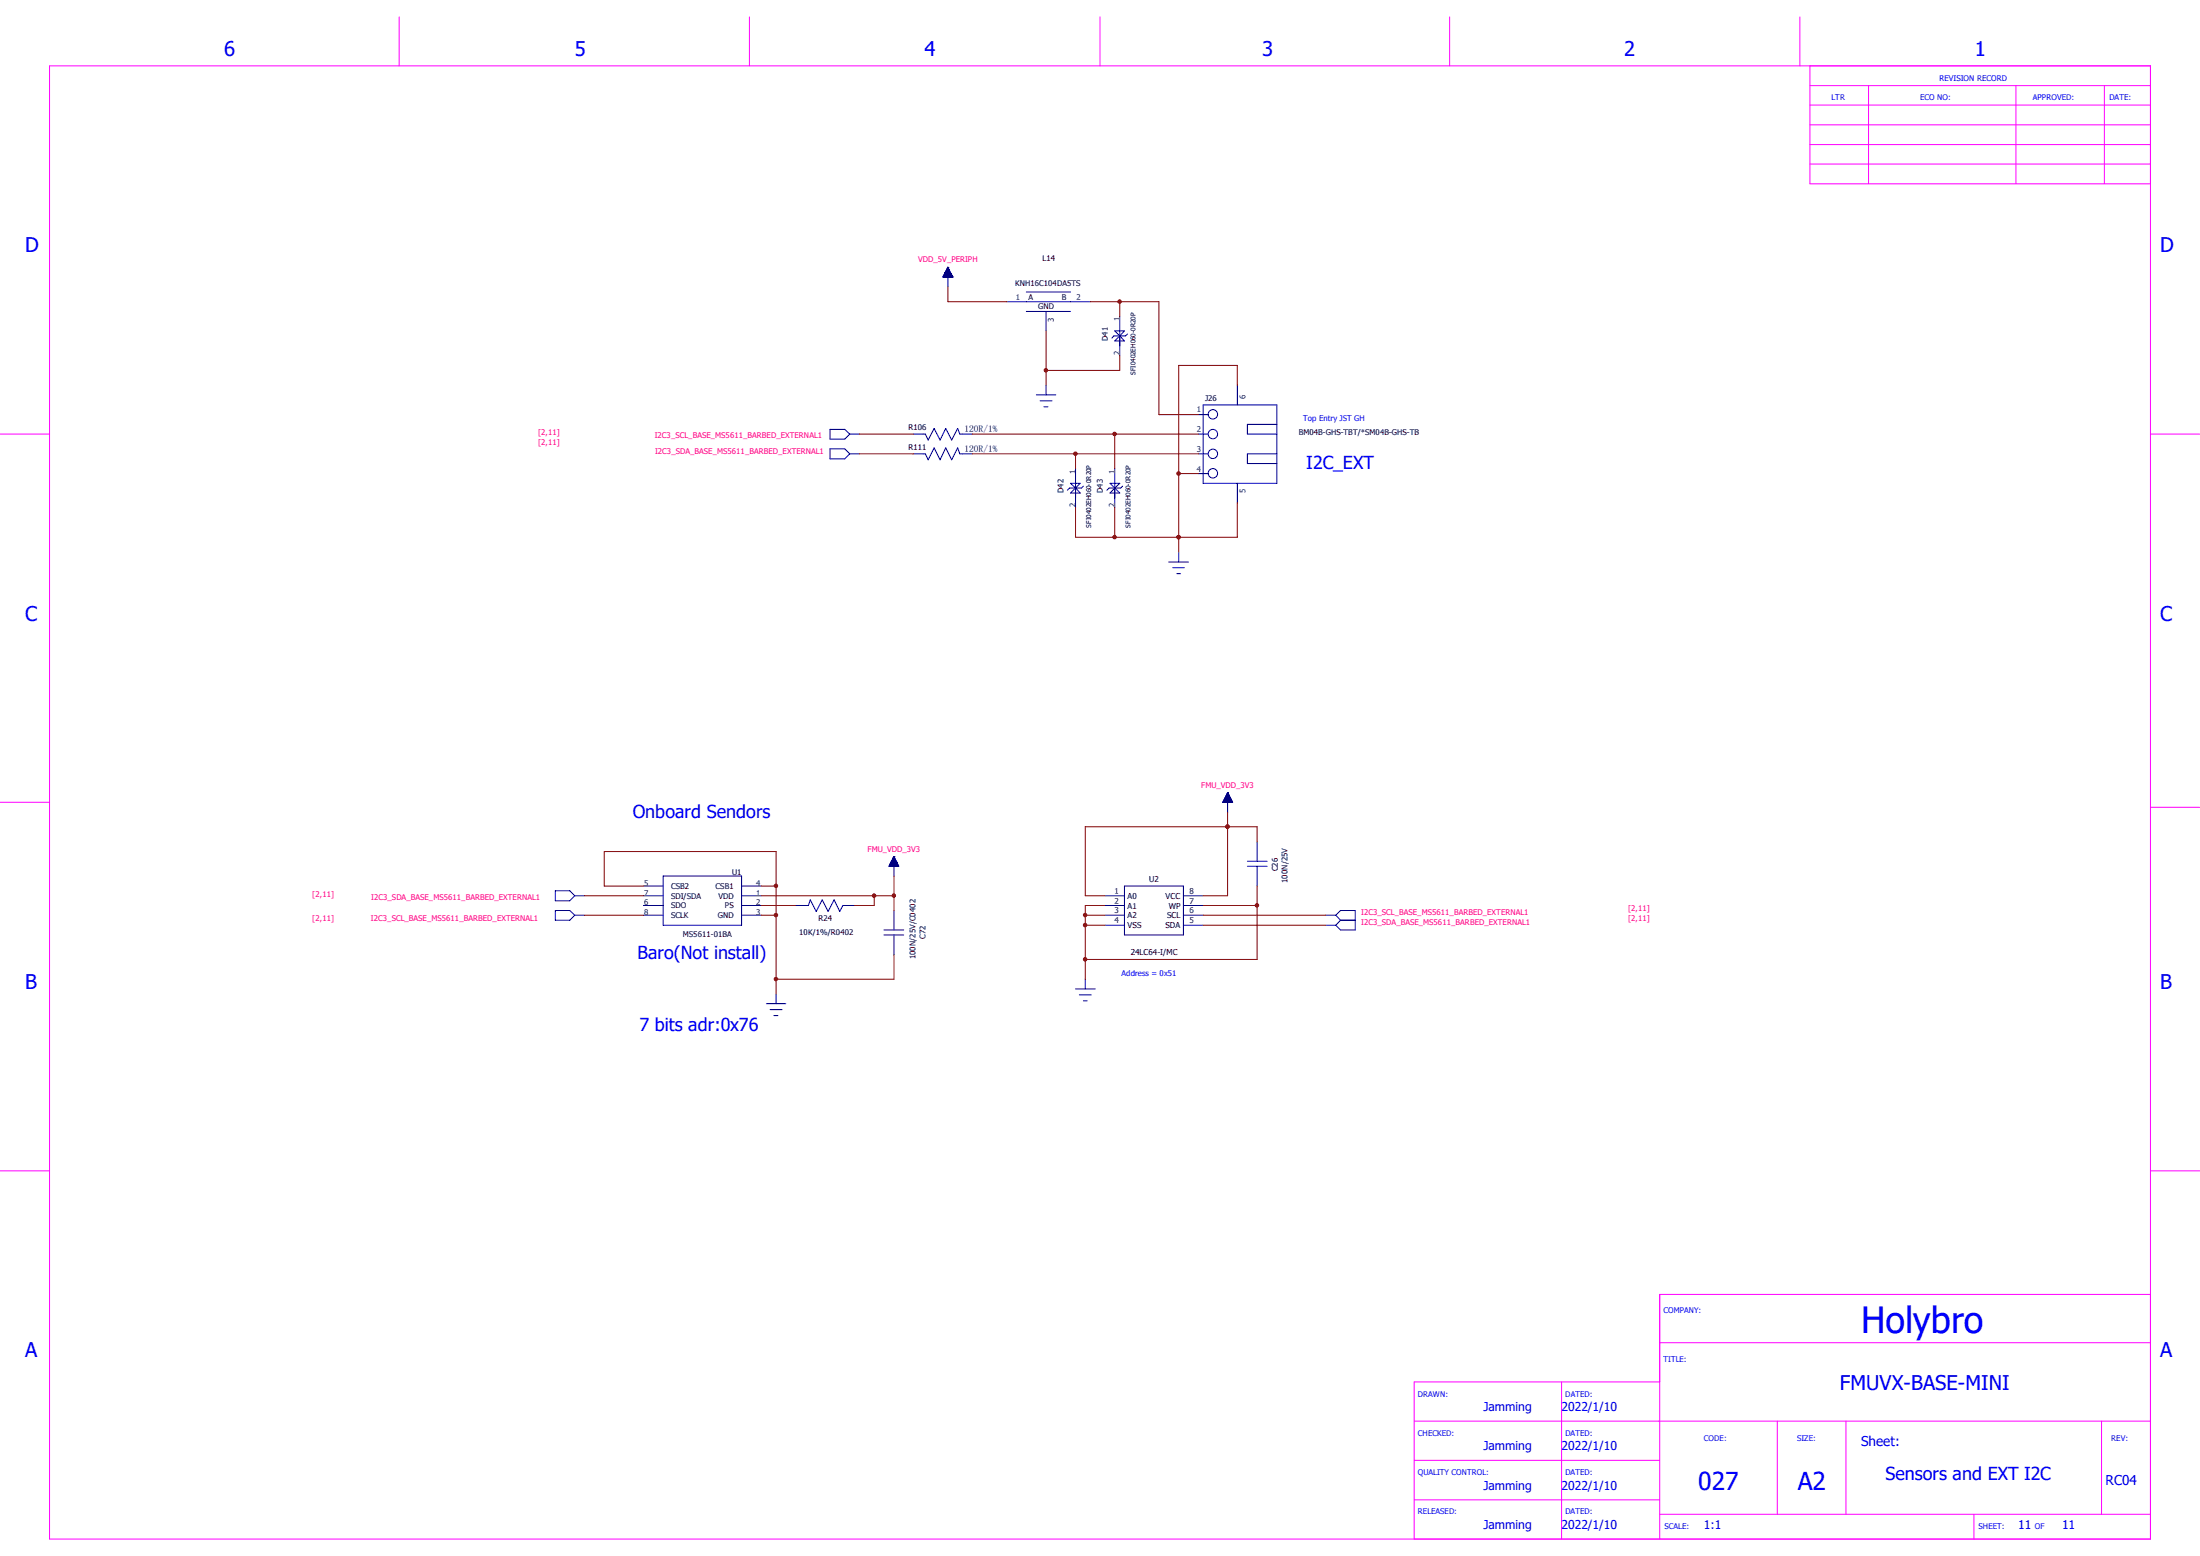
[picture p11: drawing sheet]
<svg xmlns="http://www.w3.org/2000/svg" width="297mm" height="210mm" viewBox="0 0 297 210" stroke-linecap="round" stroke-linejoin="round" font-family="sans-serif">
<g fill="none" stroke="#000080" stroke-width=".14">
<path d="M127.3 37.4h.1M127.3 37.4h1.3M127.3 37.3h1.3v.1M127.3 37.3v.1M127.4 37.3h1.2M127.4 37.2h1.1M127.5 37.1h1M127.5 37h.9v.4M127.5 37v.4M127.6 37h.8M127.6 36.9h.8v.5M127.6 36.8v.6"/>
<path d="M127.6 36.8h.7M127.6 36.7v.7M127.6 36.7h.7M127.7 36.7h.5v.7M127.7 36.6h.5M127.7 36.5v.9M127.8 36.5h.4v.9M127.8 36.5h.3M127.8 36.4h.3v1M127.8 36.3h.3M127.8 36.3v1.1M127.9 36.2h.2v1.2"/>
<path d="M127.9 36.2v1.2M127.9 36.2h.1M127.9 36.1v1.3M128 36.1h.1M128 36.1v2.6M128 36.1l-.7 1.3M128 36.1l.6 1.3M128.1 36.4h-.3v1M128.1 36.4v1M128.2 36.6h-.5v.8M128.3 36.7v.7M128.4 37h-.9v.4"/>
<path d="M128.5 37.2h-1.1v.2M128.5 37.1v.3M128.5 37.2v.2M128.6 37.4h.1M138.6 39.4h5.9M112.1 58h1.9l.7 .6-.7 .7h-1.9zM114.7 58.6h1.3M123.3 58.6h1.6l.4 .8 .8-1.6 .8 1.6 .8-1.6 .8 1.6 .8-1.6 .3 .8h1.7M135.9 40.7h11.3M138.6 42h5.9M139.9 53.3h2.6M140.4 54.1h1.6"/>
<path d="M140.9 54.9h.6M141.2 42v2.7M141.2 52v1.3M150.5 44.7h1.3l-.6 .6zM150.5 46l.7-.7 .6 .7zM151.2 42.7v5.3M152.2 45.1l-.3 .2h-1.5l-.3 .3M161.8 58.6h1.3M161.8 56h1.3M162.4 54.7h10v10.5h-10zM167 52v2.7M172.4 57.3h-4v1.3h4"/>
<path d="M112.1 60.6h1.9l.7 .7-.7 .6h-1.9zM114.7 61.3h1.3M123.3 61.3h1.6l.4 .8 .8-1.6 .8 1.6 .8-1.6 .8 1.6 .8-1.6 .3 .8h1.7M144.5 65.2l1.3 1.3h-1.3l1.3-1.3zM145.2 63.2v5.3M146.3 65.6l-.3 .3h-1.6l-.3 .3M149.9 65.2l1.3 1.3h-1.3l1.3-1.3zM150.5 63.2v5.3M151.6 65.6l-.3 .3h-1.6l-.3 .3M157.8 75.9h2.6M158.3 76.6h1.6M158.9 77.4h.5"/>
<path d="M159.1 74.5v1.4M161.8 61.3h1.3M161.8 63.9h1.3M167 65.2v2.7M172.4 61.3h-4v1.3h4M86.9 119.6h2.6M89.5 118.2h10.6v6.7h-10.6zM100.1 119.6h2.7M120.1 116.9h1.2M120.1 116.8h1.2M120.1 116.8h1.1M120.1 116.9v-.1h1.1v.1"/>
<path d="M120.1 116.9v-.2h1.1v.2M120.2 116.6h1M120.2 116.5v.4M120.2 116.5h.9M120.2 116.4v.5M120.3 116.4h.8M120.3 116.3h.7M120.3 116.3v.6M120.4 116.2h.5M120.4 116.1v.8M120.4 116.1h.5M120.5 116h.4v.9"/>
<path d="M120.5 116h.3M120.5 115.9v1M120.6 115.9h.2v1M120.6 115.8h.2M120.6 115.8v1.1M120.6 115.8h.1M120.6 115.7h.1M120.6 115.7v1.2M120.7 115.6h.1M120.7 115.6l-.7 1.3h1.3M120.7 115.6v2.6M120.7 115.6l.6 1.3"/>
<path d="M120.7 115.7v1.2M120.8 115.8v1.1M120.9 116h-.4v.9M120.9 116.1v.8M121 116.2h-.6v.7M121 116.2v.7M121.1 116.3v.6M121.1 116.4v.5M121.2 116.5v.4M151.8 119.6h8v6.6h-8zM165.1 108.3h1.3M165.1 108.2h1.3"/>
<path d="M165.1 108.2h1.2v.1M165.1 108.1v.2M165.2 108.1h1.1M165.2 108.3v-.3h1.1v.3M165.2 108h1M165.3 108.3v-.4h.9v.4M165.3 107.9h.9M165.3 107.8h.9v.5M165.3 107.8v.5M165.4 107.8h.8M165.4 107.7h.7v.6M165.4 107.7v.6"/>
<path d="M165.4 107.7h.7M165.4 107.6h.7v.7M165.4 107.6v.7M165.5 107.6h.5M165.5 107.5h.5v.8M165.5 107.5v.8M165.5 107.5h.5M165.5 107.4h.4v.9M165.5 107.4v.9M165.6 107.4h.3M165.6 107.3h.3v1M165.7 107.2h.2v1.1"/>
<path d="M165.7 107.1h.1v1.2M165.7 107v1.3M165.7 107h.1M165.7 107v2.6M165.7 107l-.6 1.3M165.7 107l.7 1.3h-1.3M165.8 107.1h-.1v1.2M165.9 107.2h-.3v1.1M168.4 116.9h2.7M168.4 116.2h2.7M169.7 113.6v2.6M169.7 116.9v2.7"/>
<path d="M75 122.9h1.9l.7 .6-.7 .7h-1.9zM75 120.2h1.9l.7 .7-.7 .7h-1.9zM77.6 120.9h1.3M77.6 123.5h1.3M86.9 120.9h2.6M86.9 122.2h2.6M86.9 123.5h2.6M100.1 120.9h2.7M100.1 122.2h2.7M100.1 123.5h2.7M103.5 135.5h2.6M104 136.3h1.6"/>
<path d="M104.5 137.1h.5M104.8 134.2v1.3M107.4 122.2h1.7l.3-.7 .8 1.5 .8-1.5 .8 1.5 .8-1.5 .8 1.5 .4-.8h1.6M119.3 126.2h2.7M119.3 125.5h2.7M120.7 122.9v2.6M120.7 126.2v2.7M145.2 133.5h2.7M145.7 134.3h1.6M146.3 135.1h.5M146.5 132.2v1.3M149.2 120.9h2.6"/>
<path d="M149.2 122.2h2.6M149.2 123.5h2.6M149.2 124.9h2.6M159.8 120.9h2.6M159.8 122.2h2.6M159.8 123.5h2.6M159.8 124.9h2.6M179 123.5h1.3M179 124.9h1.3M180.3 123.5l.7-.6h2v2.6h-2l-.7-.6M180.3 123.5l.7 .7M181 124.2h2"/>
<path d="M181 124.2l-.7 .7"/>
<circle cx="163.7" cy="55.9" r=".64"/>
<circle cx="163.7" cy="58.6" r=".64"/>
<circle cx="163.7" cy="63.9" r=".64"/>
<circle cx="163.7" cy="61.3" r=".64"/>
</g>
<g fill="none" stroke="#800000" stroke-width=".14">
<path d="M128 38.7v2h7.9M116 58.6h7.3M131.3 58.6h30.5M141.2 44.7v7.3M147.2 40.7h9.3v15.3h5.3M150.5 58.6v4.6M151.2 40.7v2M151.2 48v2h-10M167 52v-2.7h-7.9v25.2M116 61.3h7.3M131.3 61.3h30.5M145.2 61.3v1.9"/>
<path d="M150.5 68.5v4M159.1 72.5h.1M159.1 63.9h2.7M167 67.9v4.6h-21.8v-4M86.9 119.6h-5.3v-4.7h23.2v19.3M102.8 119.6h2M120.7 118.2v4.7M165.7 111.6h.1M165.7 109.6v11.3h-3.3M169.7 113.6v-2h-23.2v9.3h2.7M169.7 119.6v9.9h-23.2M78.9 120.9h8"/>
<path d="M78.9 123.5h8M102.8 120.9h17.9M102.8 122.2h4.6M102.8 123.5h2M118 120.9v1.3h-2.6M120.7 128.9v3.3h-15.9M146.5 124.9h2.7M146.5 123.5h2.7M149.2 122.2h-2.7v10M162.4 122.2h7.3M162.4 124.9h16.6M162.4 123.5h16.6"/>
</g>
<g fill="#800000" stroke="#800000" stroke-width=".14">
<circle cx="159.1" cy="63.9" r=".23"/>
<circle cx="151.2" cy="40.7" r=".23"/>
<circle cx="141.2" cy="50" r=".23"/>
<circle cx="150.5" cy="58.6" r=".23"/>
<circle cx="145.2" cy="61.2" r=".23"/>
<circle cx="159.1" cy="72.5" r=".23"/>
<circle cx="150.5" cy="72.5" r=".23"/>
<circle cx="146.5" cy="124.9" r=".23"/>
<circle cx="146.5" cy="123.5" r=".23"/>
<circle cx="146.5" cy="129.5" r=".23"/>
<circle cx="169.7" cy="122.2" r=".23"/>
<circle cx="165.7" cy="111.6" r=".23"/>
<circle cx="120.7" cy="120.9" r=".23"/>
<circle cx="118" cy="120.9" r=".23"/>
<circle cx="104.8" cy="119.6" r=".23"/>
<circle cx="104.8" cy="123.5" r=".23"/>
<circle cx="104.8" cy="132.1" r=".23"/>
</g>
<g fill="none" stroke="#f0f" stroke-width=".14">
<path d="M6.7 8.9h283.6v198.8h-283.6zM53.9 2.3v6.6M101.2 2.3v6.6M148.5 2.3v6.6M195.7 2.3v6.6M243 2.3v6.6M244.3 8.9v15.9h46M244.3 16.8h46M244.3 11.6h46M244.3 14.2h46M244.3 19.5h46M252.3 11.6v13.2"/>
<path d="M272.2 11.6v13.2M284.1 11.6v13.2M244.3 22.1h46M0 58.6h6.7M290.3 58.6h6.7M0 108.3h6.7M290.3 109h6.7M0 158h6.7M290.3 158h6.7M290.3 174.7h-66.2v33M190.9 191.8h99.4M190.9 197.1h33.2"/>
<path d="M210.8 186.5v21.2M224.1 181.2h66.2M224.1 186.5h-33.2v21.2M239.9 191.8v12.6M249.2 191.8v12.6M283.7 191.8v12.6M190.9 202.4h33.2M224.1 204.4h66.2M266.5 204.4v3.3"/>
</g>
<text font-size="4.9" fill="#00f" x="251.2" y="179.9">Holybro</text>
<g font-size="3.3" fill="#00f">
<text x="229.3" y="201">027</text>
<text x="242.7" y="201">A2</text>
</g>
<g font-size="2.7" fill="#00f">
<text x="30.3" y="7.6">6</text>
<text x="77.6" y="7.6">5</text>
<text x="124.8" y="7.6">4</text>
<text x="170.4" y="7.6">3</text>
<text x="219.3" y="7.6">2</text>
<text x="266.6" y="7.6">1</text>
<text x="3.4" y="34.1">D</text>
<text x="291.6" y="34.1">D</text>
<text x="3.4" y="83.8">C</text>
<text x="291.6" y="83.8">C</text>
<text x="3.4" y="133.5">B</text>
<text x="291.6" y="133.5">B</text>
<text x="3.4" y="183.2">A</text>
<text x="291.6" y="183.2">A</text>
<text x="248.4" y="187.6">FMUVX-BASE-MINI</text>
</g>
<g font-size="2.4" fill="#00f">
<text x="176.4" y="63.2">I2C_EXT</text>
<text x="85.4" y="110.4">Onboard Sendors</text>
<text x="86.1" y="129.5">Baro(Not install)</text>
<text x="86.3" y="139.2">7 bits adr:0x76</text>
<text x="254.6" y="199.8">Sensors and EXT I2C</text>
</g>
<g font-size="1.8" fill="#00f">
<text x="251.2" y="195.1">Sheet:</text>
<text x="284.3" y="200.4">RC04</text>
</g>
<g font-size="1.6" fill="#00f">
<text x="200.3" y="190.5">Jamming</text>
<text x="210.8" y="190.5">2022/1/10</text>
<text x="200.3" y="195.7">Jamming</text>
<text x="210.8" y="195.7">2022/1/10</text>
<text x="200.3" y="201.1">Jamming</text>
<text x="210.8" y="201.1">2022/1/10</text>
<text x="200.3" y="206.4">Jamming</text>
<text x="210.8" y="206.4">2022/1/10</text>
<text x="230" y="206.4">1:1</text>
<text x="272.5" y="206.4">11</text>
<text x="278.4" y="206.4">11</text>
</g>
<g font-size="1.3">
<text x="130.2" y="58.3">120R/1%</text>
<text x="130.2" y="61">120R/1%</text>
</g>
<g font-size="1.1" fill="#00f">
<text x="261.8" y="10.9">REVISION RECORD</text>
<text x="247.3" y="13.5">LTR</text>
<text x="259.2" y="13.5">ECO NO:</text>
<text x="274.4" y="13.5">APPROVED:</text>
<text x="284.8" y="13.5">DATE:</text>
<text x="175.9" y="56.9">Top Entry JST GH</text>
<text x="151.4" y="131.8">Address = 0x51</text>
<text x="224.6" y="177.2">COMPANY:</text>
<text x="224.6" y="183.9">TITLE:</text>
<text x="191.4" y="188.5">DRAWN:</text>
<text x="211.3" y="188.5">DATED:</text>
<text x="191.4" y="193.8">CHECKED:</text>
<text x="211.3" y="193.8">DATED:</text>
<text x="230" y="194.5">CODE:</text>
<text x="242.6" y="194.5">SIZE:</text>
<text x="285" y="194.5">REV:</text>
<text x="191.4" y="199.1">QUALITY CONTROL:</text>
<text x="211.3" y="199.1">DATED:</text>
<text x="191.4" y="204.4">RELEASED:</text>
<text x="211.3" y="204.4">DATED:</text>
<text x="224.7" y="206.4">SCALE:</text>
<text x="267.1" y="206.4">SHEET:</text>
<text x="274.7" y="206.4">OF</text>
</g>
<g font-size="1.1" fill="#ff0080">
<text x="124" y="35.4">VDD_5V_PERIPH</text>
<text x="72.6" y="58.8">[2,11]</text>
<text x="88.4" y="59.1">I2C3_SCL_BASE_MS5611_BARBED_EXTERNAL1</text>
<text x="72.6" y="60.1">[2,11]</text>
<text x="88.4" y="61.3">I2C3_SDA_BASE_MS5611_BARBED_EXTERNAL1</text>
<text x="162.2" y="106.3">FMU_VDD_3V3</text>
<text x="117.1" y="114.9">FMU_VDD_3V3</text>
<text x="42.2" y="121">[2,11]</text>
<text x="42.2" y="124.3">[2,11]</text>
<text x="50.1" y="124.3">I2C3_SCL_BASE_MS5611_BARBED_EXTERNAL1</text>
<text x="50.1" y="121.5">I2C3_SDA_BASE_MS5611_BARBED_EXTERNAL1</text>
<text x="183.8" y="123.5">I2C3_SCL_BASE_MS5611_BARBED_EXTERNAL1</text>
<text x="183.8" y="124.9">I2C3_SDA_BASE_MS5611_BARBED_EXTERNAL1</text>
<text x="219.8" y="123">[2,11]</text>
<text x="219.8" y="124.3">[2,11]</text>
</g>
<g font-size="1.1">
<text x="140.8" y="35.3">L14</text>
<text x="137" y="38.6">KNH16C104DA5TS</text>
<text x="138.9" y="40.4">A</text>
<text x="140.2" y="41.7">GND</text>
<text x="143.3" y="40.4">B</text>
<text x="149.6" y="46" transform="rotate(-90 149.6 46)">D41</text>
<text x="122.6" y="58.1">R106</text>
<text x="162.7" y="54.1">J26</text>
<text x="175.3" y="58.8">BM04B-GHS-TBT/*SM04B-GHS-TB</text>
<text x="122.6" y="60.7">R111</text>
<text x="143.6" y="66.6" transform="rotate(-90 143.6 66.6)">D42</text>
<text x="148.9" y="66.6" transform="rotate(-90 148.9 66.6)">D43</text>
<text x="90.6" y="120">CSB2</text>
<text x="96.6" y="120">CSB1</text>
<text x="98.8" y="118.2">U1</text>
<text x="155.2" y="119">U2</text>
<text x="172.5" y="117.6" transform="rotate(-90 172.5 117.6)">C26</text>
<text x="173.8" y="119.2" transform="rotate(-90 173.8 119.2)">100N/25V</text>
<text x="90.6" y="123.9">SCLK</text>
<text x="90.6" y="121.3">SDI/SDA</text>
<text x="90.6" y="122.6">SDO</text>
<text x="96.9" y="123.9">GND</text>
<text x="97" y="121.3">VDD</text>
<text x="97.9" y="122.6">PS</text>
<text x="110.5" y="124.3">R24</text>
<text x="152.2" y="121.3">A0</text>
<text x="152.2" y="122.6">A1</text>
<text x="152.2" y="124">A2</text>
<text x="152.2" y="125.3">VSS</text>
<text x="157.4" y="121.3">VCC</text>
<text x="157.4" y="125.3">SDA</text>
<text x="157.6" y="124">SCL</text>
<text x="157.8" y="122.6">WP</text>
<text x="92.2" y="126.5">MS5611-01BA</text>
<text x="107.9" y="126.2">10K/1%/R0402</text>
<text x="123.6" y="129.5" transform="rotate(-90 123.6 129.5)">100N/25V/C0402</text>
<text x="124.9" y="126.8" transform="rotate(-90 124.9 126.8)">C72</text>
<text x="152.7" y="128.9">24LC64-I/MC</text>
</g>
<g font-size="1.1" fill="#008000">
<text x="137.2" y="40.4">1</text>
<text x="145.3" y="40.4">2</text>
<text x="142.3" y="43.4" transform="rotate(-90 142.3 43.4)">3</text>
<text x="151.2" y="47.9" transform="rotate(-90 151.2 47.9)">2</text>
<text x="151.2" y="43.3" transform="rotate(-90 151.2 43.3)">1</text>
<text x="168.1" y="53.8" transform="rotate(-90 168.1 53.8)">6</text>
<text x="161.6" y="55.7">1</text>
<text x="161.6" y="58.3">2</text>
<text x="145.2" y="63.9" transform="rotate(-90 145.2 63.9)">1</text>
<text x="150.5" y="63.9" transform="rotate(-90 150.5 63.9)">1</text>
<text x="161.6" y="61">3</text>
<text x="161.6" y="63.7">4</text>
<text x="145.2" y="68.5" transform="rotate(-90 145.2 68.5)">2</text>
<text x="150.5" y="68.5" transform="rotate(-90 150.5 68.5)">2</text>
<text x="168.1" y="66.6" transform="rotate(-90 168.1 66.6)">5</text>
<text x="87" y="119.6">5</text>
<text x="102.1" y="119.6">4</text>
<text x="87" y="123.5">8</text>
<text x="87" y="120.9">7</text>
<text x="87" y="122.2">6</text>
<text x="102.1" y="123.5">3</text>
<text x="102.1" y="122.2">2</text>
<text x="102.1" y="120.9">1</text>
<text x="150.5" y="120.6">1</text>
<text x="150.5" y="122">2</text>
<text x="150.5" y="123.3">3</text>
<text x="150.5" y="124.6">4</text>
<text x="160.6" y="120.6">8</text>
<text x="160.6" y="122">7</text>
<text x="160.6" y="123.3">6</text>
<text x="160.6" y="124.6">5</text>
</g>
<g font-size=".9">
<text x="153.3" y="50.6" transform="rotate(-90 153.3 50.6)">SFI0402EH060-0R20P</text>
<text x="147.3" y="71.2" transform="rotate(-90 147.3 71.2)">SFI0402EH060-0R20P</text>
<text x="152.6" y="71.2" transform="rotate(-90 152.6 71.2)">SFI0402EH060-0R20P</text>
</g>
</svg>
